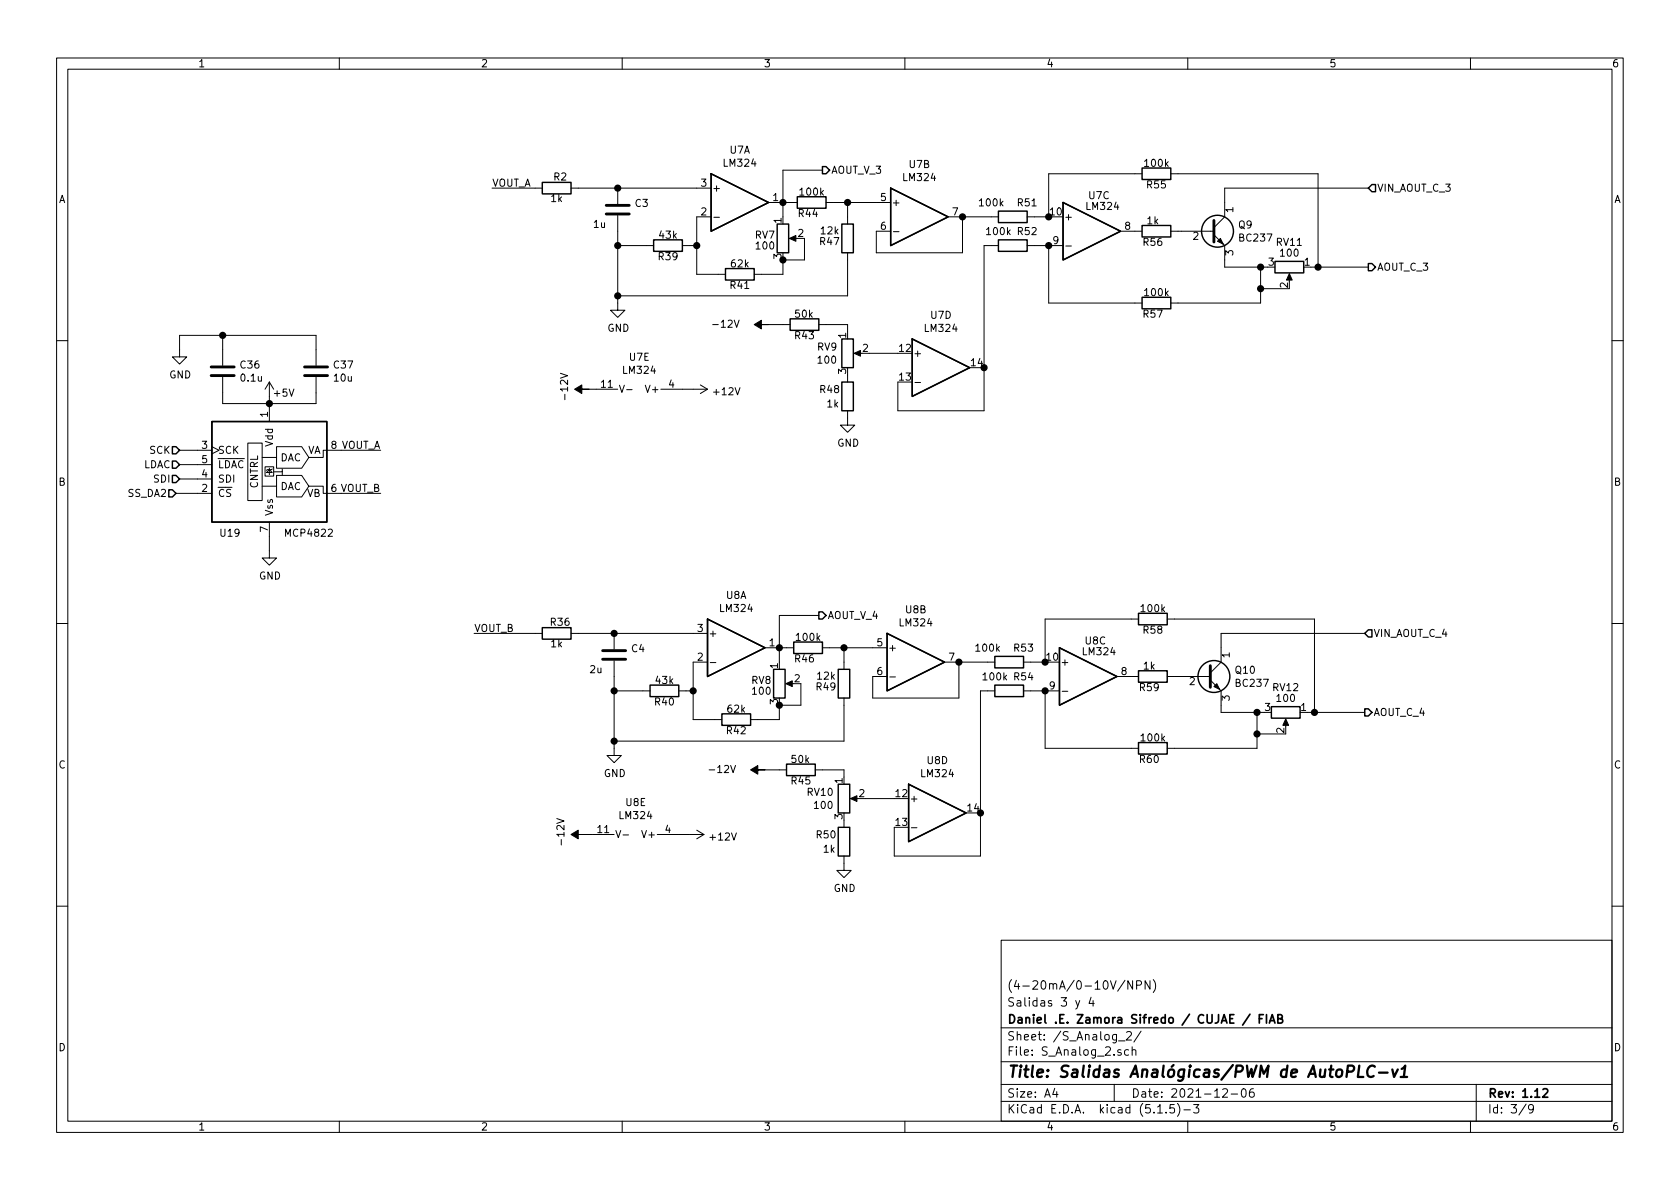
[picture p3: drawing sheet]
<svg xmlns="http://www.w3.org/2000/svg" width="297mm" height="210mm" viewBox="0 0 297 210" stroke-linecap="round" stroke-linejoin="round" font-family="sans-serif">
<g fill="none" stroke="#000" stroke-width=".18">
<path d="M10 10.3h277v189.9h-277zM12 12.2h273v186.1h-273zM60 10.3v1.9M110 10.3v1.9M160 10.3v1.9M210 10.3v1.9M260 10.3v1.9M87 33.3h8.9M101 33.3h24.7M109.2 38.1v16.8h1.3l-1.3 1.2-1.3-1.2h1.3M109.2 33.3v2.8M125.7 38.3h-2.5v10.2h5.1"/>
<path d="M126.2 38.4h1M135.9 35.8h5.1M145.4 30.1h-7v8.2M146 35.8h11.5M149.9 35.8v3.8M167.6 38.3h8.9M170.2 38.3v6.4h-15.3v-3.8h2.6M201.9 30.7h-16.5v7.6h-3.8M207 30.7h26v16.5M241.9 33.3h-25.4v5l-1.9 2M39.4 59.3v5.3M109.2 43.4h6.4"/>
<path d="M120.6 43.4h2.6M135.9 57.4h3.8M140 42.2h1M142.2 42.2v3.8h-3.8v2.5h-5.1M144.8 57.4h5.1v1.3M149.9 44.7v7.6h-40.7M158 41h1M176.5 43.4h-2.5v29.2h-15.3v-5M181.6 43.4h6.4M185.4 43.4v10.2h16.5M188.4 43.5h1M198.1 40.9h3.8"/>
<path d="M207 40.9h7.6M214.6 41.5l1.9 1.9v3.8h7.7M222.9 47.2v6.4h-15.9M222.9 51h5.1M228 48.8v1M231.8 47.2h10.1M10 60.2h2M31.7 63.1h-1.2l1.2 1.3 1.3-1.3h-1.3v-3.8h24.2v5.3M31.7 79.6h5.8M37.5 79l1.2 .6-1.2 .7M39.4 66.7v4.7h16.5v-4.7M43.8 78.4h2.6v10.1h-2.6z"/>
<path d="M47.6 67.6v6.9M47.6 67.6l-.7 1.2M47.6 67.6l.8 1.2M48.9 79h4.4l1.3 1.9-1.3 1.9h-4.4zM67.3 79.6h-10.2v1.3h-2.5M104.1 68.8h5.1M109.5 68.1l.5 1.3 .4-1.3M110.8 68.9h1M116.8 68.8h8.3M123.8 68.1l1.3 .7M125.1 68.8l-1.3 .8M149.9 72.6v2.6h1.2l-1.2 1.2-1.3-1.2h1.3"/>
<path d="M149.9 66.3v1.3M151.4 62.5h1M153.7 62.5h5M161.8 67.6h1M285 60.2h2M31.1 87.2h6.4M31.7 84.7h5.8M31.7 82.2h5.8M46.4 86h2.5M46.4 80.9h2.5M46.9 82.5h1.5v1.7h-1.5zM47.6 83.1l.5 .5h-1z"/>
<path d="M47.6 92.3v6.4h1.3l-1.3 1.2-1.2-1.2h1.2M47.6 82.8v1.1M48.1 82.9l-.1 .2h-.8l-.1 .1M48.9 84.1h4.4l1.3 1.9-1.3 1.9h-4.4zM49.9 82.9v.5h-1.5M49.9 83.3v.8M54.6 86h2.5v1.2h10.2M10 110.3h2M83.8 112h12.1M101 112h24.1M108.6 116.8v16.8h1.3l-1.3 1.3-1.3-1.3h1.3M108.6 112v2.8"/>
<path d="M125.1 117.1h-2.5v10.1h5M125.6 117.2h1M135.3 114.5h5M144.8 108.8h-7v8.3M145.4 114.5h11.4M149.2 114.5v3.9M157.3 119.7h1M167 117.1h8.9M169.5 117.1v6.3h-15.2v-3.8h2.5M197.5 119.6h3.8M201.3 109.5h-16.5v7.6h-3.8M206.4 119.6h7.6"/>
<path d="M206.4 109.5h26v16.5M241.3 112h-25.4v5.1l-1.9 1.9M285 110.3h2M108.6 122.2h6.3M120 122.2h2.6M135.3 136.1h3.8M139.3 120.9h1M141.6 120.9v3.8h-3.8v2.5h-5.1M144.1 136.1h5.1v1.3M149.2 123.4v7.7h-40.6M175.9 122.2h-2.5v29.2h-15.3v-5.1M181 122.2h6.3"/>
<path d="M184.8 122.2v10.1h16.5M187.8 122.2h1M214 120.3l1.9 1.9v3.8h7.6M222.2 126v6.3h-15.8M222.2 129.8h5.1M227.3 127.5v1M231.1 126h10.2M103.5 147.6h5.1M108.9 146.9l.4 1.2 .5-1.2M110.2 147.6h.9M116.2 147.6h8.3M123.2 146.8l1.3 .8"/>
<path d="M124.5 147.6l-1.3 .7M149.2 151.4v2.5h1.3l-1.3 1.3-1.2-1.3h1.2M149.2 145v1.3M150.7 141.2h1.1M153 141.2h5.1M161.1 146.4h1M10 160.2h2M177 166.3h108v32h-108zM190.9 176.9l-.5 1.4-.2 .1M192.9 176.3l-.3 1.1h.9M193.3 176.9v1M198.9 173.3l-1.3 2"/>
<path d="M200.3 173.4v1.5l-.9-1.5v1.5M201 174.2l.7-.1 .1-.2v-.3l-.3-.2h-.5v1.5M203.3 173.4v1.5l-.8-1.5v1.5M203.9 173.2a1.79 1.79 0 0 1 0 2.3M285 160.2h2M60 198.3v1.9M110 198.3v1.9M160 198.3v1.9M177 194.8h108M177 191.8h108M177 187.8h108M177 181.8h108"/>
<path d="M186.5 192.5l-.4 1h1M186.8 193v1M197 191.8v3M197.8 184.1h1.1M199.2 182.6l.2-.2h.4l.3 .4-1 1.1h1M199.5 185.7l-.4-.1-.3 .3 .1 .6 .2 .1 .4-.1M200.2 185.7h.1a.37 .37 0 0 1 .5 .1v.8M200.2 185.1v1.5M201.8 182.3l-1.3 2M204.7 196.8h.8M206.2 196.7v.1M207.6 195.3h-.7l-.1 .7 .2-.1 .5 .1 .2 .2-.1 .5-.2 .1-.6-.1"/>
<path d="M208.2 195.1a1.71 1.71 0 0 1 0 2.3M209.3 196.3h1.2M210 198.3v1.9M211 195.3h1l-.5 .6 .4 .1v.7l-.2 .1-.7-.1M216.2 192.7l.2-.2h.4l.2 .5-.9 1h.9M217.7 193.5h1.1M219.6 192.7l.4-.2a.94 .94 0 0 1 0 1.5 .82 .82 0 0 1-.4-1.3zM221.6 192.5a.59 .59 0 0 0-.7 .7l.1 .7 .2 .1 .5-.1 .1-.5-.2-.2-.4-.1-.3 .3M260 198.3v1.9M261 191.8v6.5M269.8 195.2l-1.2 2M271.1 196l-.3 .3-.4-.1-.1-.2v-.4l.1-.2 .4-.1 .2 .2a1.19 1.19 0 0 1-.2 1.2l-.4 .1"/>
</g>
<path d="M221 179.3l-1.3 2M223.4 179.4h-.7v1.5M223.9 179.4v1.5M222.7 180.1h.4M224.4 180.9l.5-1.5 .5 1.5M224.6 180.5h.7M225.9 180.1h.5l.2-.1 .1-.3-.3-.3h-.5v1.5h.6l.3-.3a.41 .41 0 0 0-.4-.5M272.8 192.7l.2-.2h.4l.3 .5-1 1h1" fill="none" stroke="#000" stroke-width=".3"/>
<path d="M240.3 188.4l-.2 2h.9M243.1 188.6a.87 .87 0 0 0-1 0 .87 .87 0 0 0-.4 1 .69 .69 0 0 0 .3 .8 .69 .69 0 0 0 .9-.1M243.8 189.7h1.5M246.2 189.1l.3 1.3 .6-1.3M247.6 190.4h1.2M247.8 189l.7-.6-.3 2" fill="none" stroke="#000" stroke-width=".41"/>
<g fill="none" stroke="#000" stroke-width=".25">
<path d="M95.9 32.3h5.1v2h-5.1zM125.7 30.7l10.2 5.1-10.2 5.1zM137.4 39.6h2v5.1h-2zM141 34.8h5v2h-5zM145.4 29.5h.6l.7 .6-.7 .6h-.6zM148.8 39.6h2.1v5.1h-2.1zM157.5 33.3l10.1 5-10.1 5.1zM176.5 37.3h5.1v2.1h-5.1zM188 35.8l10.1 5.1-10.1 5.1zM201.9 29.7h5.1v2h-5.1zM201.9 39.9h5.1v2h-5.1zM241.9 33.3l.7-.7h.6v1.3h-.6z"/>
<path d="M115.6 42.4h5v2h-5zM128.3 47.5h5v2h-5zM139.7 56.4h5.1v2h-5.1zM148.8 59.9h2.1v5.1h-2.1zM161.3 59.9l10.1 5.1-10.1 5.1zM176.5 42.4h5.1v2h-5.1zM201.9 52.6h5.1v2h-5.1zM225.4 46.2h5.1v2.1h-5.1zM241.9 46.6h.7l.6 .6-.6 .7h-.7zM30.5 79h.6l.6 .6-.6 .7h-.6zM37.5 74.5h20.3v17.8h-20.3zM148.8 67.6h2.1v5h-2.1z"/>
<path d="M29.8 86.6h.7l.6 .6-.6 .7h-.7zM30.5 81.5h.6l.6 .7-.6 .6h-.6zM30.5 84.1h.6l.6 .6-.6 .6h-.6zM95.9 111h5.1v2h-5.1zM125.1 109.5l10.2 5-10.2 5.1zM136.8 118.4h2v5h-2zM140.3 113.5h5.1v2.1h-5.1zM144.8 108.2h.6l.6 .6-.6 .7h-.6zM148.2 118.4h2v5h-2zM156.8 112l10.2 5.1-10.2 5.1zM175.9 116.1h5.1v2h-5.1zM187.3 114.5l10.2 5.1-10.2 5.1z"/>
<path d="M201.3 118.6h5.1v2h-5.1zM201.3 108.5h5.1v2h-5.1zM241.9 111.4h.7v1.2h-.7l-.6-.6zM114.9 121.2h5.1v2h-5.1zM127.6 126.2h5.1v2.1h-5.1zM139.1 135.1h5v2.1h-5zM148.2 138.7h2v5.1h-2zM160.7 138.7l10.1 5.1-10.1 5zM175.9 121.2h5.1v2h-5.1zM201.3 131.3h5.1v2h-5.1zM224.8 125h5.1v2h-5.1zM241.3 125.3h.6l.7 .7-.7 .6h-.6z"/>
<path d="M148.2 146.3h2v5.1h-2z"/>
<circle cx="215.3" cy="40.9" r="2.82"/>
<circle cx="214.6" cy="119.6" r="2.82"/>
</g>
<path d="M133.3 57.4l1.3-.8v.8h1.3h-1.3v.8zM139.6 42.2l1.1-.5v1zM215.3 42.7l.5-.5 .5 1zM228 48.4l.5 1.1h-1zM101.6 68.8l1.3-.7v.7h1.2h-1.2v.8zM151 62.5l1.1-.5v1zM132.7 136.1l1.3-.7v.7h1.3h-1.3v.8zM138.9 120.9l1.2-.5v1zM214.6 121.4l.5-.5 .5 1zM227.3 127.1l.5 1.2h-1zM101 147.6l1.2-.8v.8h1.3h-1.3v.7zM150.4 141.2l1.1-.5v1z" fill="#000" stroke="#000" stroke-width=".18"/>
<path d="M107.2 37.8h4.1M107.2 36.3h4.1M214.6 39v3.8M37.3 66.4h4.1M37.3 64.9h4.1M53.8 66.4h4.1M53.8 64.9h4.1M106.6 116.6h4M106.6 115.1h4M214 117.7v3.8" fill="none" stroke="#000" stroke-width=".51"/>
<g fill="#000" stroke="#000" stroke-width=".25">
<circle cx="109.2" cy="33.3" r=".51"/>
<circle cx="138.4" cy="35.8" r=".51"/>
<circle cx="149.9" cy="35.8" r=".51"/>
<circle cx="170.2" cy="38.3" r=".51"/>
<circle cx="185.4" cy="38.3" r=".51"/>
<circle cx="39.4" cy="59.3" r=".51"/>
<circle cx="109.2" cy="52.3" r=".51"/>
<circle cx="109.2" cy="43.4" r=".51"/>
<circle cx="123.2" cy="43.4" r=".51"/>
<circle cx="138.4" cy="46" r=".51"/>
<circle cx="185.4" cy="43.4" r=".51"/>
<circle cx="222.9" cy="47.2" r=".51"/>
<circle cx="222.9" cy="51" r=".51"/>
<circle cx="233" cy="47.2" r=".51"/>
<circle cx="47.6" cy="71.4" r=".51"/>
<circle cx="174" cy="65" r=".51"/>
<circle cx="108.6" cy="112" r=".51"/>
<circle cx="137.8" cy="114.5" r=".51"/>
<circle cx="149.2" cy="114.5" r=".51"/>
<circle cx="169.5" cy="117.1" r=".51"/>
<circle cx="184.8" cy="117.1" r=".51"/>
<circle cx="108.6" cy="122.2" r=".51"/>
<circle cx="108.6" cy="131.1" r=".51"/>
<circle cx="122.6" cy="122.2" r=".51"/>
<circle cx="137.8" cy="124.7" r=".51"/>
<circle cx="184.8" cy="122.2" r=".51"/>
<circle cx="222.3" cy="126" r=".51"/>
<circle cx="222.3" cy="129.8" r=".51"/>
<circle cx="232.4" cy="126" r=".51"/>
<circle cx="173.4" cy="143.8" r=".51"/>
</g>
<text font-size="2.8" x="178" y="190.5">Title: Salidas Analógicas/PWM de AutoPLC-v1</text>
<g font-size="2.1">
<text x="178" y="178">Salidas 3 y 4</text>
<text x="178" y="175">(4-20mA/0-10V/NPN)</text>
<text x="178" y="184">Sheet: /S_Analog_2/</text>
<text x="178" y="181">Daniel .E. Zamora Sifredo / CUJAE / FIAB</text>
<text x="178" y="186.7">File: S_Analog_2.sch</text>
<text x="178" y="196.9">KiCad E.D.A. kicad (5.1.5)-3</text>
<text x="178" y="194.1">Size: A4</text>
<text x="200" y="194.1">Date: 2021-12-06</text>
<text x="263" y="194.1">Rev: 1.12</text>
<text x="263" y="196.9">Id: 3/9</text>
</g>
<g font-size="1.8">
<text x="35" y="11.9">1</text>
<text x="85" y="11.9">2</text>
<text x="135" y="11.9">3</text>
<text x="185" y="11.9">4</text>
<text x="235" y="11.9">5</text>
<text x="285" y="11.9">6</text>
<text x="128.1" y="29.5">LM324</text>
<text x="129.1" y="27.2">U7A</text>
<text x="160.8" y="29.7">U7B</text>
<text x="202.5" y="29.5">100k</text>
<text x="10.4" y="35.9">A</text>
<text x="87" y="33">VOUT_A</text>
<text x="97.5" y="35.7">1k</text>
<text x="97.9" y="31.9">R2</text>
<text x="124" y="33">3</text>
<text x="125.9" y="33.9">+</text>
<text x="136.7" y="35.6">1</text>
<text x="141.6" y="34.6">100k</text>
<text x="146.9" y="30.7">AOUT_V_3</text>
<text x="155.7" y="35.6">5</text>
<text x="159.8" y="32">LM324</text>
<text x="192.6" y="35.2">U7C</text>
<text x="202.8" y="33.3">R55</text>
<text x="243.5" y="33.9">VIN_AOUT_C_3</text>
<text x="285.4" y="35.9">A</text>
<text x="105" y="40.3">1u</text>
<text x="112.3" y="36.6">C3</text>
<text x="124" y="38.1">2</text>
<text x="138.2" y="39.5" transform="rotate(-90 138.2 39.5)">1</text>
<text x="141.1" y="41.9">2</text>
<text x="141.2" y="38.4">R44</text>
<text x="145.2" y="41.4">12k</text>
<text x="155.7" y="40.6">6</text>
<text x="157.6" y="36.4">+</text>
<text x="168.4" y="38.1">7</text>
<text x="173.3" y="36.5">100k</text>
<text x="174.6" y="41.6">100k</text>
<text x="180" y="41.6">R52</text>
<text x="180" y="36.5">R51</text>
<text x="185.7" y="38.1">10</text>
<text x="188.1" y="39">+</text>
<text x="192.2" y="37.1">LM324</text>
<text x="198.9" y="40.6">8</text>
<text x="202.9" y="39.7">1k</text>
<text x="218.1" y="37.6" transform="rotate(-90 218.1 37.6)">1</text>
<text x="219" y="40.4">Q9</text>
<text x="116.5" y="46">R39</text>
<text x="116.6" y="42.2">43k</text>
<text x="129.3" y="47.3">62k</text>
<text x="133.6" y="42.2">RV7</text>
<text x="133.8" y="44.1">100</text>
<text x="138.2" y="45.8" transform="rotate(-90 138.2 45.8)">3</text>
<text x="145" y="43.4">R47</text>
<text x="186.2" y="43.2">9</text>
<text x="202.2" y="43.5">R56</text>
<text x="211" y="42.4">2</text>
<text x="218.1" y="45.2" transform="rotate(-90 218.1 45.2)">3</text>
<text x="219.3" y="42.7">BC237</text>
<text x="224.3" y="47">3</text>
<text x="225.8" y="43.5">RV11</text>
<text x="226.5" y="45.4">100</text>
<text x="230.7" y="47">1</text>
<text x="243.5" y="47.9">AOUT_C_3</text>
<text x="129.2" y="51.1">R41</text>
<text x="202.5" y="52.4">100k</text>
<text x="227.7" y="50.9" transform="rotate(-90 227.7 50.9)">2</text>
<text x="107.4" y="58.7">GND</text>
<text x="126.4" y="58">-12V</text>
<text x="140.6" y="60">R43</text>
<text x="140.7" y="56.2">50k</text>
<text x="149.6" y="59.8" transform="rotate(-90 149.6 59.8)">1</text>
<text x="163.6" y="58.7">LM324</text>
<text x="164.6" y="56.4">U7D</text>
<text x="202.2" y="56.2">R57</text>
<text x="42.6" y="65.2">C36</text>
<text x="59.1" y="65.2">C37</text>
<text x="111.3" y="63.8">U7E</text>
<text x="144.6" y="62">RV9</text>
<text x="144.7" y="64.3">100</text>
<text x="152.6" y="62.2">2</text>
<text x="159.1" y="62.2">12</text>
<text x="161.4" y="63.1">+</text>
<text x="171.8" y="64.8">14</text>
<text x="29.9" y="66.9">GND</text>
<text x="42.7" y="67.5">0.1u</text>
<text x="48.6" y="70.1">+5V</text>
<text x="59.1" y="67.5">10u</text>
<text x="100.4" y="70.3" transform="rotate(-90 100.4 70.3)">-12V</text>
<text x="106.3" y="68.6">11</text>
<text x="110.3" y="66.1">LM324</text>
<text x="114.5" y="69.5">V+</text>
<text x="118.3" y="68.6">4</text>
<text x="126.3" y="69.9">+12V</text>
<text x="145.1" y="69.5">R48</text>
<text x="149.6" y="66.1" transform="rotate(-90 149.6 66.1)">3</text>
<text x="159.1" y="67.3">13</text>
<text x="47.4" y="73.8" transform="rotate(-90 47.4 73.8)">1</text>
<text x="146.3" y="72.1">1k</text>
<text x="25.3" y="82.8">LDAC</text>
<text x="26.5" y="80.3">SCK</text>
<text x="35.7" y="79.4">3</text>
<text x="35.7" y="81.9">5</text>
<text x="38.5" y="80.3">SCK</text>
<text x="38.5" y="82.8">LDAC</text>
<text x="48.3" y="78.9" transform="rotate(-90 48.3 78.9)">Vdd</text>
<text x="49.5" y="81.6">DAC</text>
<text x="54.3" y="80.3">VA</text>
<text x="58.6" y="79.4">8 VOUT_A</text>
<text x="148" y="79">GND</text>
<text x="10.4" y="85.9">B</text>
<text x="22.7" y="87.9">SS_DA2</text>
<text x="27.3" y="85.3">SDI</text>
<text x="35.7" y="87">2</text>
<text x="35.7" y="84.4">4</text>
<text x="38.5" y="87.9">CS</text>
<text x="38.5" y="85.3">SDI</text>
<text x="45.6" y="86.4" transform="rotate(-90 45.6 86.4)">CNTRL</text>
<text x="49.5" y="86.7">DAC</text>
<text x="54.3" y="87.9">VB</text>
<text x="58.6" y="87">6 VOUT_B</text>
<text x="285.4" y="85.9">B</text>
<text x="39" y="94.9">U19</text>
<text x="47.4" y="94.1" transform="rotate(-90 47.4 94.1)">7</text>
<text x="48.3" y="91.3" transform="rotate(-90 48.3 91.3)">Vss</text>
<text x="50.7" y="94.9">MCP4822</text>
<text x="45.8" y="102.5">GND</text>
<text x="128.4" y="105.9">U8A</text>
<text x="83.8" y="111.8">VOUT_B</text>
<text x="97.4" y="110.7">R36</text>
<text x="123.3" y="111.8">3</text>
<text x="125.2" y="112.6">+</text>
<text x="127.4" y="108.2">LM324</text>
<text x="140.9" y="113.3">100k</text>
<text x="146.3" y="109.5">AOUT_V_4</text>
<text x="159.2" y="110.8">LM324</text>
<text x="160.2" y="108.5">U8B</text>
<text x="191.9" y="114">U8C</text>
<text x="201.9" y="108.2">100k</text>
<text x="202.2" y="112.1">R58</text>
<text x="242.8" y="112.6">VIN_AOUT_C_4</text>
<text x="97.5" y="114.5">1k</text>
<text x="104.4" y="119">2u</text>
<text x="111.7" y="115.3">C4</text>
<text x="123.3" y="116.8">2</text>
<text x="136" y="114.3">1</text>
<text x="137.5" y="118.2" transform="rotate(-90 137.5 118.2)">1</text>
<text x="140.6" y="117.1">R46</text>
<text x="155.1" y="114.3">5</text>
<text x="155.1" y="119.4">6</text>
<text x="157" y="115.2">+</text>
<text x="167.8" y="116.8">7</text>
<text x="172.7" y="115.2">100k</text>
<text x="179.3" y="115.2">R53</text>
<text x="185.1" y="116.8">10</text>
<text x="187.5" y="117.7">+</text>
<text x="191.6" y="115.9">LM324</text>
<text x="198.3" y="119.4">8</text>
<text x="202.2" y="118.4">1k</text>
<text x="217.4" y="116.3" transform="rotate(-90 217.4 116.3)">1</text>
<text x="218.5" y="119.1">Q10</text>
<text x="115.8" y="124.8">R40</text>
<text x="116" y="120.9">43k</text>
<text x="132.9" y="120.9">RV8</text>
<text x="133.1" y="122.9">100</text>
<text x="137.5" y="124.6" transform="rotate(-90 137.5 124.6)">3</text>
<text x="140.5" y="120.6">2</text>
<text x="144.4" y="122.1">R49</text>
<text x="144.6" y="120.2">12k</text>
<text x="173.9" y="120.3">100k</text>
<text x="179.3" y="120.3">R54</text>
<text x="185.6" y="121.9">9</text>
<text x="201.6" y="122.2">R59</text>
<text x="210.3" y="121.2">2</text>
<text x="217.4" y="123.9" transform="rotate(-90 217.4 123.9)">3</text>
<text x="218.6" y="121.5">BC237</text>
<text x="223.7" y="125.7">3</text>
<text x="225.1" y="122.2">RV12</text>
<text x="225.9" y="124.1">100</text>
<text x="230" y="125.7">1</text>
<text x="128.5" y="129.8">R42</text>
<text x="128.7" y="126">62k</text>
<text x="201.9" y="131.1">100k</text>
<text x="227.1" y="129.6" transform="rotate(-90 227.1 129.6)">2</text>
<text x="242.8" y="126.6">AOUT_C_4</text>
<text x="10.4" y="135.9">C</text>
<text x="106.8" y="137.4">GND</text>
<text x="125.8" y="136.7">-12V</text>
<text x="140" y="134.9">50k</text>
<text x="163" y="137.4">LM324</text>
<text x="164" y="135.1">U8D</text>
<text x="201.6" y="134.9">R60</text>
<text x="285.4" y="135.9">C</text>
<text x="110.7" y="142.5">U8E</text>
<text x="140" y="138.7">R45</text>
<text x="142.8" y="140.7">RV10</text>
<text x="144.1" y="143">100</text>
<text x="149" y="138.5" transform="rotate(-90 149 138.5)">1</text>
<text x="151.9" y="141">2</text>
<text x="158.4" y="141">12</text>
<text x="160.8" y="141.9">+</text>
<text x="171.1" y="143.5">14</text>
<text x="99.8" y="149" transform="rotate(-90 99.8 149)">-12V</text>
<text x="105.7" y="147.3">11</text>
<text x="109.7" y="144.9">LM324</text>
<text x="113.9" y="148.2">V+</text>
<text x="117.6" y="147.3">4</text>
<text x="125.7" y="148.6">+12V</text>
<text x="144.4" y="148.3">R50</text>
<text x="149" y="144.9" transform="rotate(-90 149 144.9)">3</text>
<text x="158.4" y="146">13</text>
<text x="145.6" y="150.8">1k</text>
<text x="147.4" y="157.7">GND</text>
<text x="10.4" y="185.9">D</text>
<text x="285.4" y="185.9">D</text>
<text x="35" y="199.9">1</text>
<text x="85" y="199.9">2</text>
<text x="135" y="199.9">3</text>
<text x="185" y="199.9">4</text>
<text x="235" y="199.9">5</text>
<text x="285" y="199.9">6</text>
</g>
</svg>
